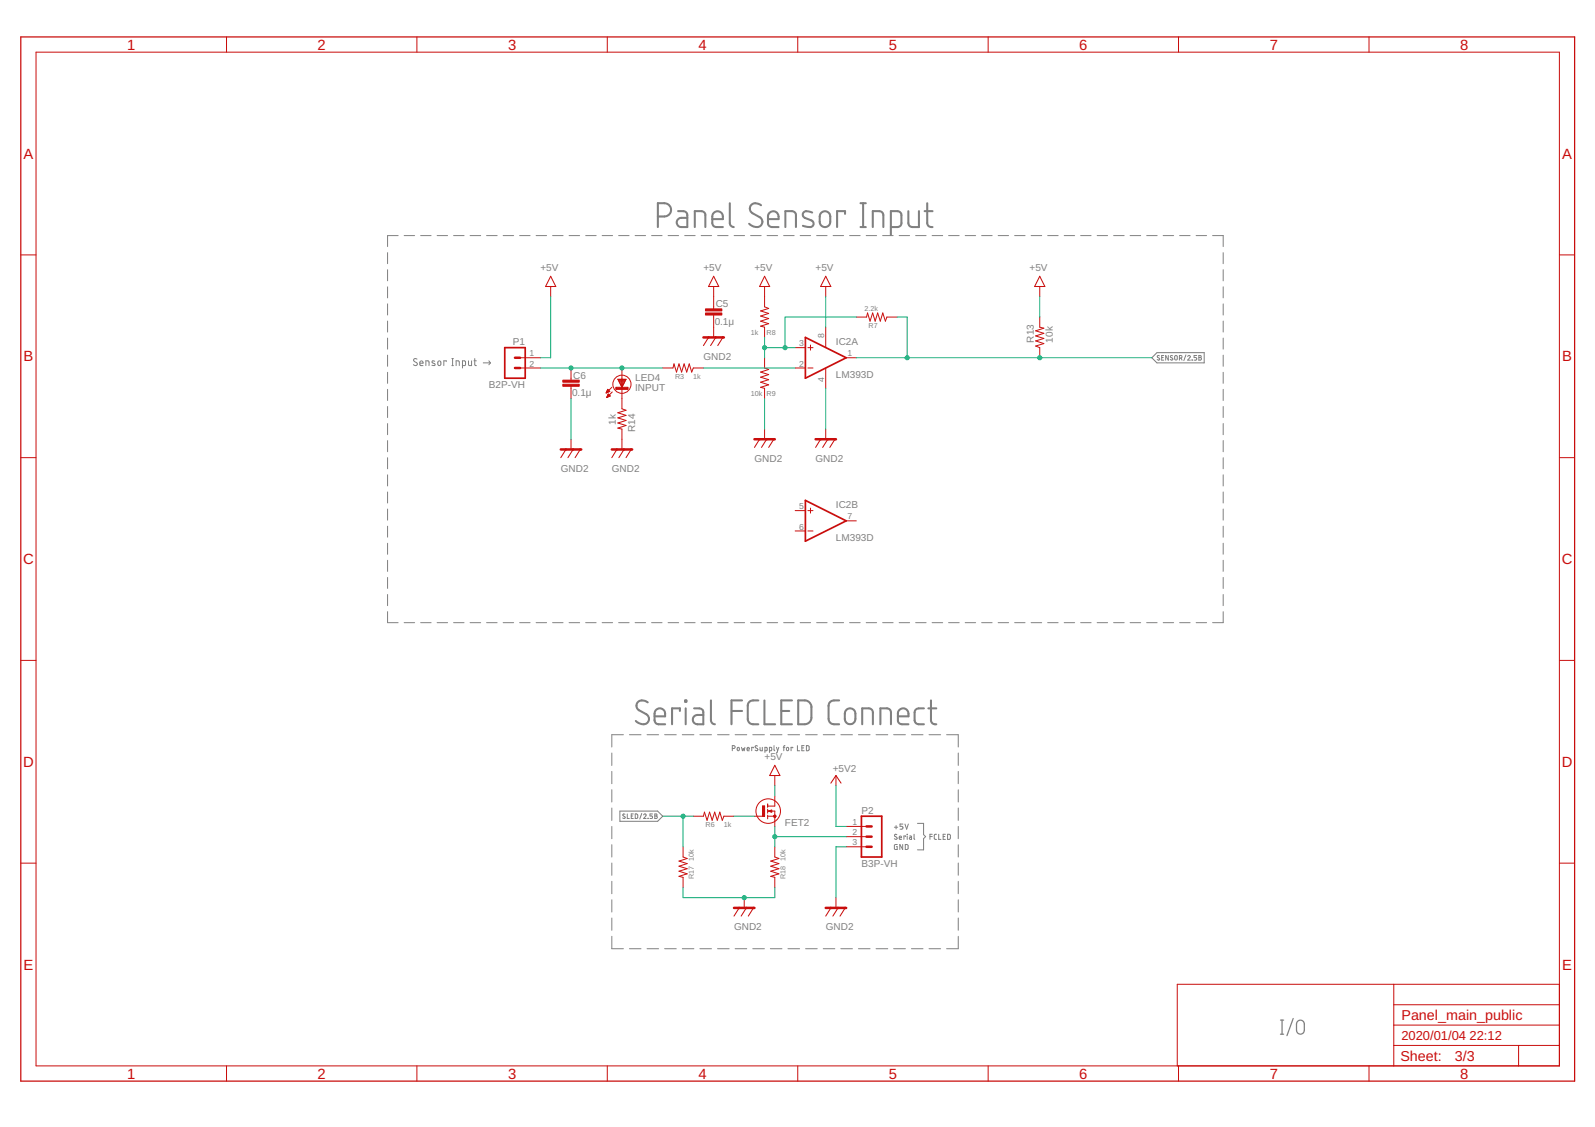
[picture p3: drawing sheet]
<svg xmlns="http://www.w3.org/2000/svg" width="297mm" height="210mm" viewBox="0 0 297 210" stroke-linecap="round" stroke-linejoin="round" font-family="sans-serif">
<g fill="none" stroke="#808080" stroke-width=".38">
<path d="M126.3 39.3l1.2 .1a.71 .71 0 0 1 .5 .7v2.2h-1.1a.86 .86 0 0 1-.9-.9 .86 .86 0 0 1 .9-.8h1.1M135.9 37.8v3.8a.74 .74 0 0 0 .8 .7M141.7 38.2a1.16 1.16 0 0 0-1.3-.3 1.16 1.16 0 0 0-.7 1.2l.4 .6 1.4 .7a1.04 1.04 0 0 1 .3 1.5 1.04 1.04 0 0 1-1.5 .3l-.8-.5M151.3 39.6l-.4-.1a.9 .9 0 0 0-1.4 .4 .65 .65 0 0 0 .4 .7l1.2 .5a.64 .64 0 0 1 .4 .7 .64 .64 0 0 1-.6 .5l-1.4-.2M153 39.6a.99 .99 0 0 1 1-.2 .99 .99 0 0 1 .6 .9 1.74 1.74 0 0 1-.3 1.8 .99 .99 0 0 1-1.1 .1 .99 .99 0 0 1-.5-.9 1.74 1.74 0 0 1 .3-1.7zM157.4 39.8v-.5h-1.5v3M160.3 37.8h.9M160.7 37.8v4.5M169.2 39.3v2.3a.74 .74 0 0 0 .7 .7h1.2v-3M172.2 39.3h1.5M172.7 37.8v3.8a.79 .79 0 0 0 1 .7M122.5 40.3a2.38 2.38 0 0 0 2.1-.3 1.23 1.23 0 0 0 .3-1.4 1.23 1.23 0 0 0-1.2-.8h-1.2v4.5"/>
<path d="M129.4 42.3v-3l1.5 .1a.71 .71 0 0 1 .5 .7v2.2M132.7 40.8h1.9a1.04 1.04 0 0 0-.5-1.4 1.04 1.04 0 0 0-1.4 .6 2.84 2.84 0 0 0 .1 2l.6 .3h1.2M143 40.8h2a1.05 1.05 0 0 0-.6-1.4 1.05 1.05 0 0 0-1.4 .6v1.6a.7 .7 0 0 0 .7 .7h1.3M146.3 42.3v-3l1.4 .1a.71 .71 0 0 1 .5 .7v2.2M160.3 42.3h.9M162.5 42.3v-3h1.3a.74 .74 0 0 1 .7 .8v2.2M165.9 42.3l1.5-.1a.67 .67 0 0 0 .5-.6v-1.5a.73 .73 0 0 0-.8-.8h-1.2v4.5M120.6 130.8a1.18 1.18 0 0 0-1.3-.3 1.18 1.18 0 0 0-.7 1.2l.2 .4 1.6 .9a1.05 1.05 0 0 1 .3 1.5 1.05 1.05 0 0 1-1.5 .3l-.8-.5M121.9 133.4h2a1.04 1.04 0 0 0-.6-1.4 1.04 1.04 0 0 0-1.4 .6 2.74 2.74 0 0 0 .1 2l.6 .3h1.3M126.6 132.4v-.5h-1.4v3M127.6 130.5h.2v.2h-.2zM127.7 131.9v3"/>
<path d="M129.3 131.9l1.2 .1a.67 .67 0 0 1 .5 .7v2.2h-1.1a.87 .87 0 0 1-.9-.9 .87 .87 0 0 1 .9-.8h1.1M132.4 130.5v3.9a.73 .73 0 0 0 .7 .5M136.2 132.4h2M138.2 130.5h-2v4.4M141.2 130.5a1.84 1.84 0 0 0-1.7 .2l-.2 .7v2.5l.1 .5a.93 .93 0 0 0 .8 .5h1M142.4 130.5v4.4h2M145.5 132.4h1.5M147.5 130.5h-2v4.4h2M148.7 130.5a2.23 2.23 0 0 1 1.9 .2l.4 .4 .1 .6v2.2l-.5 .7a2.47 2.47 0 0 1-1.9 .3zM156.3 130.5a1.71 1.71 0 0 0-1.9 .4l-.1 .5v2.5l.3 .7a1.82 1.82 0 0 0 1.7 .3M157.7 132.2a.99 .99 0 0 1 1-.2 .99 .99 0 0 1 .6 .9 1.72 1.72 0 0 1-.3 1.7 .97 .97 0 0 1-1.1 .2 .97 .97 0 0 1-.6-.9 1.74 1.74 0 0 1 .4-1.7zM160.6 134.9v-3l1.5 .1a.73 .73 0 0 1 .5 .7v2.2"/>
<path d="M164 134.9v-3h1.2a.74 .74 0 0 1 .7 .8v2.2M167.2 133.4h2a1.05 1.05 0 0 0-.6-1.4 1.05 1.05 0 0 0-1.4 .6v1.6a.73 .73 0 0 0 .8 .7h1.2M172.1 131.9l-1.2 .1a.71 .71 0 0 0-.6 .7v1.5l.2 .4 .6 .3h1M172.9 131.9h1.5M173.4 130.5v3.9a.79 .79 0 0 0 1 .5"/>
</g>
<g fill="none" stroke="#808080" stroke-width=".19">
<path d="M72.2 47.1v2M72.2 50.2v2.1M72.2 53.4v2.1M72.2 56.6v2.1M72.2 59.8v2M74.1 43.9h-1.9v2M75.3 43.9h1.9M78.3 43.9h2M81.4 43.9h2M84.5 43.9h1.9M87.5 43.9h2M90.6 43.9h2"/>
<path d="M93.7 43.9h2M96.8 43.9h1.9M99.8 43.9h2M102.9 43.9h2M106 43.9h1.9M109.1 43.9h1.9M112.1 43.9h2M115.2 43.9h2M118.3 43.9h1.9M121.3 43.9h2M124.4 43.9h2M127.5 43.9h2"/>
<path d="M130.6 43.9h1.9M133.6 43.9h2M136.7 43.9h2M139.8 43.9h2M142.9 43.9h1.9M145.9 43.9h2M149 43.9h2M152.1 43.9h1.9M155.2 43.9h1.9M158.2 43.9h2M161.3 43.9h2M164.4 43.9h1.9"/>
<path d="M167.4 43.9h2M170.5 43.9h2M173.6 43.9h2M176.7 43.9h1.9M179.7 43.9h2M182.8 43.9h2M185.9 43.9h1.9M189 43.9h1.9M192 43.9h2M195.1 43.9h2M198.2 43.9h1.9M201.3 43.9h1.9"/>
<path d="M204.3 43.9h2M207.4 43.9h2M210.5 43.9h1.9M213.6 43.9h1.9M216.6 43.9h2M219.7 43.9h1.9M222.8 43.9h1.9M225.8 43.9h2v2M227.8 47.1v2M227.8 50.2v2.1M227.8 53.4v2.1M227.8 56.6v2.1"/>
<path d="M227.8 59.8v2M72.2 63v2M72.2 66.1v2.1M72.2 69.3v2.1M72.2 72.5v2.1M72.2 75.7v2.1M72.2 78.9v2.1M77.7 66.9l-.5-.1-.2 .3 .2 .2 .4 .2a.36 .36 0 0 1-.1 .6 .36 .36 0 0 1-.5-.2M78.2 67.6h.6a.31 .31 0 0 0-.2-.4 .31 .31 0 0 0-.4 .3v.5l.6 .1M79.3 68.1v-.9l.6 .1v.8M81 67.3l-.4-.1-.2 .2 .6 .4v.2h-.6M81.6 67.4l.1-.2 .4 .2v.5l-.2 .2-.3-.2z"/>
<path d="M83.1 67.4v-.2h-.4v.9M84.1 68.1h.3M84.1 66.8h.3M84.3 66.8v1.3M84.9 68.1v-.9l.6 .1v.8M86.1 68.1l.6-.1-.1-.8h-.5v1.3M87.2 67.2l.1 .8 .2 .1h.3v-.9M88.3 67.2h.4M88.4 66.8v1.2l.3 .1M90 67.6h1.3M91 67.2l.3 .4M91.3 67.6l-.3 .3"/>
<path d="M214.5 66.6l1-.9h8.8v1.9h-8.8zM215.9 66.3l-.3-.1-.1 .2 .4 .4v.2l-.1 .1-.3-.1M216.3 66.6h.3M216.7 66.2h-.4v.9h.4M217.6 66.2v.9l-.5-.9v.9M218.4 66.3l-.3-.1-.1 .2 .4 .4v.2l-.2 .1-.3-.1M218.8 66.3l.2-.1 .2 .1v.7l-.2 .1-.2-.3zM219.6 66.7l.5-.1v-.3l-.5-.1v.9M219.9 66.7l.2 .4M220.9 66.1l-.4 1.1M221.2 66.4a.23 .23 0 0 1 .3-.2 .23 .23 0 0 1 .1 .4l-.4 .5h.5M222 67.1h.1"/>
<path d="M222.9 66.2h-.5v.4h.4l.1 .2-.1 .3h-.4M223.3 66.2l.4 .1v.2l-.2 .1 .2 .1-.1 .3-.3 .1zM223.3 66.6h.2M227.8 63v2M227.8 66.1v2.1M227.8 69.3v2.1M227.8 72.5v2.1M227.8 75.7v2.1M227.8 78.9v2.1M72.2 82.1v2M72.2 85.3v2M72.2 88.4v2.1"/>
<path d="M72.2 91.6v2.1M72.2 94.8v2.1M72.2 98v2.1M227.8 82.1v2M227.8 85.3v2M227.8 88.4v2.1M227.8 91.6v2.1M227.8 94.8v2.1M227.8 98v2.1M72.2 101.2v2M72.2 104.4v2M72.2 107.5v2.1"/>
<path d="M72.2 110.7v2.1M72.2 113.9v2.1h1.9M75.3 116h1.9M78.3 116h2M81.4 116h2M84.5 116h1.9M87.5 116h2M90.6 116h2M93.7 116h2M96.8 116h1.9M99.8 116h2M102.9 116h2"/>
<path d="M106 116h1.9M109.1 116h1.9M112.1 116h2M115.2 116h2M118.3 116h1.9M121.3 116h2M124.4 116h2M127.5 116h2M130.6 116h1.9M133.6 116h2M136.7 116h2M139.8 116h2"/>
<path d="M142.9 116h1.9M145.9 116h2M149 116h2M152.1 116h1.9M155.2 116h1.9M158.2 116h2M161.3 116h2M164.4 116h1.9M167.4 116h2M170.5 116h2M173.6 116h2M176.7 116h1.9"/>
<path d="M179.7 116h2M182.8 116h2M185.9 116h1.9M189 116h1.9M192 116h2M195.1 116h2M198.2 116h1.9M201.3 116h1.9M204.3 116h2M207.4 116h2M210.5 116h1.9M213.6 116h1.9"/>
<path d="M216.6 116h2M219.7 116h1.9M222.8 116h1.9M227.8 113.9v2.1h-2M227.8 101.2v2M227.8 104.4v2M227.8 107.5v2.1M227.8 110.7v2.1M116.1 136.8h-2.2v2.3M117.2 136.8h2.2M120.5 136.8h2.2M123.8 136.8h2.1"/>
<path d="M127.1 136.8h2.1M130.3 136.8h2.2M133.6 136.8h2.2M136.4 139.4l.4-.1 .1-.2-.1-.2h-.4v.9M136.9 136.8h2.2M137.3 139.3l.2-.1 .2 .1-.1 .5-.3-.1zM138.1 139.2l.2 .6 .1-.4 .2 .4 .1-.6M139.1 139.5h.5l-.2-.3-.3 .1v.4l.1 .1h.4M140.2 136.8h2.1M140.3 139.3v-.1h-.3v.6M141.1 139l-.4-.1-.1 .2 .5 .4v.2l-.2 .1-.3-.1M141.5 139.2l.1 .5 .1 .1h.3v-.6"/>
<path d="M142.5 139.8l.4-.1-.1-.5h-.3v.9M143.3 139.8l.4-.1v-.5h-.4v.9M143.5 136.8h2.1M144.1 138.9v.8l.2 .1M144.6 139.2l.2 .6M145 139.2l-.3 .9h-.1M145.9 139.2h.3M146.2 138.9l-.2 .1v.8M146.6 139.2l.3 .1-.1 .5h-.2l-.1-.2zM146.7 136.8h2.2M147.6 139.3v-.1h-.3v.6M148.5 138.9v.9h.4"/>
<path d="M149.3 139.3h.3M149.8 138.9h-.5v.9h.5M150 136.8h2.2M150.2 138.9h.3l.2 .1v.7l-.2 .1h-.3zM153.3 136.8h2.2M156.6 136.8h2.1M159.9 136.8h2.1M163.2 136.8h2.1M166.4 136.8h2.2M169.7 136.8h2.2M173 136.8h2.2M176.3 136.8h2.2v2.3"/>
<path d="M113.9 140.3v2.3M113.9 143.7v2.3M113.9 147.1v2.3M113.9 150.5v2.3M113.9 153.9v2.3M113.9 157.3v2.3M115.4 151.1h7.1l.9 .9-.9 1h-7.1zM116.4 151.7l-.3-.1-.1 .2 .4 .4v.2l-.4-.1M116.8 151.6v.8h.4M117.6 152h.2M117.9 151.6h-.3v.8h.3M118.3 151.6l.4 .1 .1 .5-.2 .2h-.3z"/>
<path d="M119.5 151.5l-.4 1M119.9 151.8a.23 .23 0 0 1 .3-.2 .23 .23 0 0 1 .1 .4l-.4 .4h.4M120.7 152.4h.1M121.5 151.6h-.4v.4h.3l.1 .2-.1 .2h-.3M121.9 151.6h.4l.1 .2-.2 .2 .2 .2-.1 .2h-.4zM121.9 152h.3M166.6 154.1h.6M166.9 153.8v.6M167 155.5l-.3-.1-.1 .2 .4 .4v.2l-.1 .1-.3-.1M167.1 157.3l-.5 .1 .1 .8h.4v-.5h-.2M167.5 156h.4l-.1-.3-.3 .1v.4l.1 .1h.3M168.1 157.3v.9l-.5-.9v.9"/>
<path d="M168.1 153.5h-.5v.4h.4l.1 .2-.1 .3h-.4M168.5 153.5l.3 .9 .4-.9M168.6 157.3l.5 .1v.6l-.1 .2h-.4zM168.7 155.8v-.1h-.4v.6M169 155.4h.1M169 155.7v.6M169.4 155.7h.3l.1 .2v.4h-.4l-.1-.2 .1-.1h.4M170.2 155.4v.8l.2 .1M170.9 153.4h1.1v2l.4 .4-.4 .4v2.1h-1.1M173.2 155.8h.4M173.6 155.4h-.4v.9M174.4 155.4h-.3l-.1 .2v.6l.4 .1"/>
<path d="M174.8 155.4v.9h.4M175.6 155.8h.4M176.1 155.4h-.5v.9h.5M176.5 155.4h.3l.2 .2v.5l-.2 .2h-.3zM178.5 140.3v2.3M178.5 143.7v2.3M178.5 147.1v2.3M178.5 150.5v2.3M178.5 153.9v2.3M178.5 157.3v2.3M113.9 160.7v2.3M113.9 164.1v2.4"/>
<path d="M113.9 167.6v2.3M113.9 171v2.3M113.9 174.4v2.3h2.2M117.2 176.7h2.2M120.5 176.7h2.2M123.8 176.7h2.1M127.1 176.7h2.1M130.3 176.7h2.2M133.6 176.7h2.2M136.9 176.7h2.2M140.2 176.7h2.1M143.5 176.7h2.1"/>
<path d="M146.7 176.7h2.2M150 176.7h2.2M153.3 176.7h2.2M156.6 176.7h2.1M159.9 176.7h2.1M163.2 176.7h2.1M166.4 176.7h2.2M169.7 176.7h2.2M173 176.7h2.2M178.5 174.4v2.3h-2.2M178.5 160.7v2.3M178.5 164.1v2.4"/>
<path d="M178.5 167.6v2.3M178.5 171v2.3"/>
</g>
<path d="M238.5 192.6h.6M238.5 190h.6M238.8 190v2.6M240.8 189.7l-1.1 3.2M241.6 190.3a.73 .73 0 0 1 .8-.3 .73 .73 0 0 1 .5 .7v1.2a.73 .73 0 0 1-.7 .7 .73 .73 0 0 1-.8-.7v-1.2z" fill="none" stroke="#808080" stroke-width=".23"/>
<g fill="none" stroke="#c90d0c" stroke-width=".19">
<path d="M6.7 9.7h283.7v188.8h-283.7zM42.2 6.9v2.8M77.6 6.9v2.8M113.1 6.9v2.8M148.6 6.9v2.8M184 6.9v2.8M219.5 6.9v2.8M255 6.9v2.8M3.9 47.5h2.8M102.6 51.5l.9 1.9h-1.9zM102.6 53.4v1.8M132.9 51.5l1 1.9h-1.9z"/>
<path d="M132.9 53.4v4.1M132.9 58.7v4.1M142.4 51.5l.9 1.9h-1.8zM142.4 53.4v3.7l.8 .3-1.6 .5 1.6 .5-1.6 .5 1.6 .4-1.6 .5 1.6 .5-1.6 .4 .8 .2v1.9M153.8 51.5l.9 1.9h-1.9zM153.8 53.4v1.8M159.5 59.1h1.9l.2-.8 .4 1.5 .5-1.5 .5 1.5 .4-1.5 .5 1.5 .5-1.5 .5 1.5 .3-.7h1.9M193.6 51.5l1 1.9h-1.9zM193.6 59.1v1.8l.8 .2-1.5 .5 1.5 .5-1.5 .5 1.5 .4-1.5 .5 1.5 .5-1.5 .5 .7 .2v1.9M193.6 53.4v1.8M290.4 47.5h2.8M96.9 68.5h3.7"/>
<path d="M96.9 66.6h3.7M106.3 68.5v2.3M106.3 71.9v2.3M112.9 73.1h.2M112.9 73h.3M113 73h.4M113 74h.1M113 72.9h.5M113 73.9h.2M113.1 72.8h.3M113.1 73.9h.3M113.1 72.7h.3"/>
<path d="M113.1 73.8h.5M113.1 72.6h.2M113.1 73.7h.5M113.2 72.5h.1M113.2 72.5l-.3 .7M113.2 72.5l.4 .4-.7 .3M113.2 73.6h.3M113.2 73.5h.2M113.2 73.4h.1M113.3 73.4l.3 .3-.6 .3zM113.9 72.1l-1 1.1M114 73l-1 1"/>
<path d="M115.1 70.6h1.5l-.8 1.5zM115.1 70.7h1.5M115.2 70.8h1.3M115.3 71h1.1M115.3 71.2h1M115.4 71.3h.8M115.5 71.5h.7M115.6 71.6h.5M115.7 71.8h.3M115.7 72h.2M115.8 68.5v7.6l.8 .3-1.5 .5 1.5 .5-1.5 .4 1.5 .5-1.5 .5 1.5 .4-1.5 .5 .7 .2v3.8M115.8 72.1h.1"/>
<path d="M123.4 68.5h1.9l.2-.7 .5 1.5 .4-1.5 .5 1.5 .5-1.5 .5 1.5 .5-1.5 .4 1.5 .3-.8h1.9M132 62.8l-1 1.6M133.3 62.8l-1 1.6M134.6 62.8l-.9 1.6M142.4 66.6v1.9l.8 .3-1.6 .5 1.6 .5-1.6 .5 1.6 .4-1.6 .5 1.6 .5-1.6 .4 .8 .2v1.9M142.4 79.9v1.9M148.1 64.7h1.9M148.1 68.5h1.9M150.5 64.7h.9M150.5 68.5h.9M150.9 64.3v.9M153.8 60.9v3.8"/>
<path d="M153.8 68.5v3.8M153.8 79.9v1.9M157.6 66.6h1.9M3.9 85.2h2.8M105.4 83.7l-1 1.5M106.3 81.8v1.9M106.7 83.7l-.9 1.5M108.1 83.7l-1 1.5M114.9 83.7l-1 1.5M116.2 83.7l-.9 1.5M117.5 83.7l-.9 1.5M141.5 81.8l-1 1.5"/>
<path d="M142.8 81.8l-1 1.5M144.1 81.8l-.9 1.5M148.1 95.1h1.9M148.1 98.9h1.9M150.5 95.1h.9M150.5 98.9h.9M150.9 94.6v1M152.8 81.8l-.9 1.5M154.2 81.8l-1 1.5M155.5 81.8l-1 1.5M157.6 97h1.9M290.4 85.2h2.8"/>
<path d="M3.9 123h2.8M290.4 123h2.8M127.2 157.7v1.9l.8 .3-1.6 .5 1.6 .4-1.6 .5 1.6 .5-1.6 .5 1.6 .5-1.6 .4 .8 .2v1.9M129.1 152h1.9l.2-.7 .5 1.5 .4-1.5 .5 1.5 .5-1.5 .5 1.5 .4-1.5 .5 1.5 .3-.8h1.9M140.5 152h1.9v-1.9h-.4v1.9M142 151.9h.4M142 151.8h.4M142 151.7h.4M142 151.6h.4M142 151.5h.4M142 151.4h.4M142 151.3h.4"/>
<path d="M142 151.2h.4M142 151.1h.4M142 151h.4M142 150.9h.4M142 150.8h.4M142 150.7h.4M142 150.6h.4M142 150.5h.4M142 150.4h.4M142 150.3h.4M142 150.2h.4M143 152h1.5"/>
<path d="M143 151.1h1.3v2.8M143 149.8v.5M143 150.7v.7M143 151.8v.7M143.1 151.1l.6-.2v.4zM143.2 151.1h.5M143.2 151h.5M143.5 151.2h.2M143.5 150.9h.2M144.1 151.9h.4M144.1 152.1l.2 .1M144.1 151.9v.2"/>
<path d="M144.1 152.1h.4M144.2 152.2h.2M144.3 151.8h.1M144.3 144.4v1.9M144.3 148.2v1.9h-1.3M144.3 157.7v1.9l.8 .3-1.6 .5 1.6 .4-1.6 .5 1.6 .5-1.6 .5 1.6 .5-1.6 .4 .8 .2v1.9M144.3 142.5l.9 1.9h-1.9zM144.4 152.2h-.1M144.5 151.9v.2M144.5 152.1l-.1 .1M144.5 152.1h.1M155.7 144.4v1.9"/>
<path d="M155.7 144.4l.9 1.5M155.7 144.4l-1 1.5M157.6 153.9h3.8M157.6 155.8h3.8M157.6 157.7h3.8M3.9 160.8h2.8M137.6 169.1l-.9 1.5M138.6 167.2v1.9M139 169.1l-1 1.5M140.3 169.1l-.9 1.5M154.7 169.1l-.9 1.5M155.7 167.2v1.9"/>
<path d="M156.1 169.1l-1 1.5M157.4 169.1l-1 1.5M290.4 160.8h2.8M42.2 198.5v2.9M77.6 198.5v2.9M113.1 198.5v2.9M148.6 198.5v2.9M184 198.5v2.9M219.5 198.5v2.9M255 198.5v2.9M259.6 194.7h30.8M259.6 183.3v15.2"/>
<path d="M259.6 190.9h30.8M259.6 187.1h30.8M282.8 194.7v3.8M290.4 183.3h-71.2v15.2"/>
<circle cx="115.8" cy="71.6" r="1.69"/>
<circle cx="143.1" cy="151.1" r="2.29"/>
</g>
<path d="M3.9 6.9h289.3v194.5h-289.3z" fill="none" stroke="#c90d0c" stroke-width=".23"/>
<path d="M94 64.7h3.8v5.7h-3.8zM150 62.8l7.6 3.8-7.6 3.8zM150 93.2l7.6 3.8-7.6 3.8zM160.4 152h3.8v7.6h-3.8z" fill="none" stroke="#c90d0c" stroke-width=".32"/>
<path d="M95.9 66.6h1M95.9 68.5h1M131 62.8h3.8M104.4 83.7h3.8M113.9 83.7h3.8M140.5 81.8h3.8M151.9 81.8h3.8M161.4 153.9h.9M161.4 155.8h.9M161.4 157.7h.9M136.7 169.1h3.8M153.8 169.1h3.8" fill="none" stroke="#c90d0c" stroke-width=".47"/>
<g fill="#c90d0c" stroke="#c90d0c" stroke-width=".19">
<path d="M131.4 58.3h3v.4h-3z"/>
<path d="M131.4 57.5h3v.4h-3z"/>
<path d="M104.8 71.6h3.1v.3h-3.1z"/>
<path d="M104.8 70.8h3.1v.4h-3.1z"/>
<path d="M114.7 72.1h2.3v.4h-2.3z"/>
</g>
<g fill="none" stroke="#0dab76" stroke-width=".19">
<path d="M102.6 55.2v11.4h-2M153.8 55.2v5.7M159.5 59.1h-13.3v5.6M167.1 59.1h1.9v7.5M193.6 55.2v3.9M100.6 68.5h22.8M106.3 74.2v7.6M131 68.5h17.1M142.4 62.8v3.8M142.4 74.2v5.7M142.4 64.7h5.7M153.8 72.3v7.6"/>
<path d="M159.5 66.6h55M123.4 152h5.7M127.2 152v5.7M136.7 152h3.8M144.3 146.3v1.9M144.3 153.9v3.8M144.3 155.8h13.3M155.7 146.3v7.6h1.9M157.6 157.7h-1.9v9.5M127.2 165.3v1.9h17.1v-1.9"/>
</g>
<g fill="#0dab76" stroke="#0dab76" stroke-width=".19">
<circle cx="138.6" cy="167.2" r=".38"/>
<circle cx="106.3" cy="68.5" r=".38"/>
<circle cx="115.8" cy="68.5" r=".38"/>
<circle cx="142.4" cy="64.7" r=".38"/>
<circle cx="146.2" cy="64.7" r=".38"/>
<circle cx="169" cy="66.6" r=".38"/>
<circle cx="193.6" cy="66.6" r=".38"/>
<circle cx="127.2" cy="152" r=".38"/>
<circle cx="144.3" cy="155.8" r=".38"/>
</g>
<g font-size="2.8" fill="#c90d0c">
<text x="23.7" y="9.3">1</text>
<text x="59.1" y="9.3">2</text>
<text x="94.6" y="9.3">3</text>
<text x="130.1" y="9.3">4</text>
<text x="165.5" y="9.3">5</text>
<text x="201" y="9.3">6</text>
<text x="236.5" y="9.3">7</text>
<text x="271.9" y="9.3">8</text>
<text x="4.4" y="29.6">A</text>
<text x="290.9" y="29.6">A</text>
<text x="4.4" y="67.3">B</text>
<text x="290.9" y="67.3">B</text>
<text x="4.3" y="105.1">C</text>
<text x="290.8" y="105.1">C</text>
<text x="4.3" y="142.8">D</text>
<text x="290.8" y="142.8">D</text>
<text x="4.4" y="180.6">E</text>
<text x="290.9" y="180.6">E</text>
<text x="23.7" y="200.9">1</text>
<text x="59.1" y="200.9">2</text>
<text x="94.6" y="200.9">3</text>
<text x="130.1" y="200.9">4</text>
<text x="165.5" y="200.9">5</text>
<text x="201" y="200.9">6</text>
<text x="236.5" y="200.9">7</text>
<text x="271.9" y="200.9">8</text>
</g>
<g font-size="2.7" fill="#c90d0c">
<text x="261" y="190">Panel_main_public</text>
<text x="260.8" y="197.7">Sheet:</text>
<text x="271" y="197.6">3/3</text>
</g>
<g font-size="2.4" fill="#c90d0c">
<text x="261" y="193.8">2020/01/04</text>
<text x="273.7" y="193.8">22:12</text>
</g>
<g font-size="1.9" fill="#808080">
<text x="100.6" y="50.5">+5V</text>
<text x="131" y="50.5">+5V</text>
<text x="140.5" y="50.5">+5V</text>
<text x="151.9" y="50.5">+5V</text>
<text x="191.7" y="50.5">+5V</text>
<text x="133.3" y="57.2">C5</text>
<text x="95.5" y="64.3">P1</text>
<text x="133.1" y="60.5">0.1μ</text>
<text x="155.7" y="64.3">IC2A</text>
<text x="192.5" y="63.8" transform="rotate(-90 192.5 63.8)">R13</text>
<text x="196.1" y="63.8" transform="rotate(-90 196.1 63.8)">10k</text>
<text x="106.7" y="70.5">C6</text>
<text x="118.3" y="71">LED4</text>
<text x="131" y="67">GND2</text>
<text x="155.7" y="70.4">LM393D</text>
<text x="91.1" y="72.3">B2P-VH</text>
<text x="106.5" y="73.8">0.1μ</text>
<text x="118.3" y="72.9">INPUT</text>
<text x="114.7" y="79.1" transform="rotate(-90 114.7 79.1)">1k</text>
<text x="118.3" y="80.5" transform="rotate(-90 118.3 80.5)">R14</text>
<text x="104.4" y="87.9">GND2</text>
<text x="113.9" y="87.9">GND2</text>
<text x="140.5" y="86">GND2</text>
<text x="151.9" y="86">GND2</text>
<text x="155.7" y="94.6">IC2B</text>
<text x="155.7" y="100.8">LM393D</text>
<text x="142.4" y="141.6">+5V</text>
<text x="155.1" y="143.9">+5V2</text>
<text x="146.2" y="153.9">FET2</text>
<text x="160.4" y="151.6">P2</text>
<text x="160.4" y="161.5">B3P-VH</text>
<text x="136.7" y="173.3">GND2</text>
<text x="153.8" y="173.3">GND2</text>
</g>
<g font-size="1.6" fill="#808080">
<text x="148.8" y="64.5">3</text>
<text x="153.5" y="63" transform="rotate(-90 153.5 63)">8</text>
<text x="98.6" y="66.4">1</text>
<text x="98.6" y="68.3">2</text>
<text x="148.8" y="68.3">2</text>
<text x="153.5" y="71.2" transform="rotate(-90 153.5 71.2)">4</text>
<text x="157.8" y="66.4">1</text>
<text x="148.8" y="94.8">5</text>
<text x="148.8" y="98.6">6</text>
<text x="157.8" y="96.7">7</text>
<text x="158.7" y="153.7">1</text>
<text x="158.7" y="155.6">2</text>
<text x="158.7" y="157.5">3</text>
</g>
<g font-size="1.3" fill="#808080">
<text x="161" y="58">2.2k</text>
<text x="139.8" y="62.4">1k</text>
<text x="142.8" y="62.4">R8</text>
<text x="161.8" y="61">R7</text>
<text x="125.7" y="70.5">R3</text>
<text x="129.1" y="70.5">1k</text>
<text x="139.8" y="73.8">10k R9</text>
<text x="131.4" y="154">R6</text>
<text x="134.8" y="154">1k</text>
<text x="129.2" y="160.4" transform="rotate(-90 129.2 160.4)">10k</text>
<text x="146.3" y="160.4" transform="rotate(-90 146.3 160.4)">10k</text>
<text x="129.2" y="163.8" transform="rotate(-90 129.2 163.8)">R17</text>
<text x="146.3" y="163.8" transform="rotate(-90 146.3 163.8)">R18</text>
</g>
</svg>
